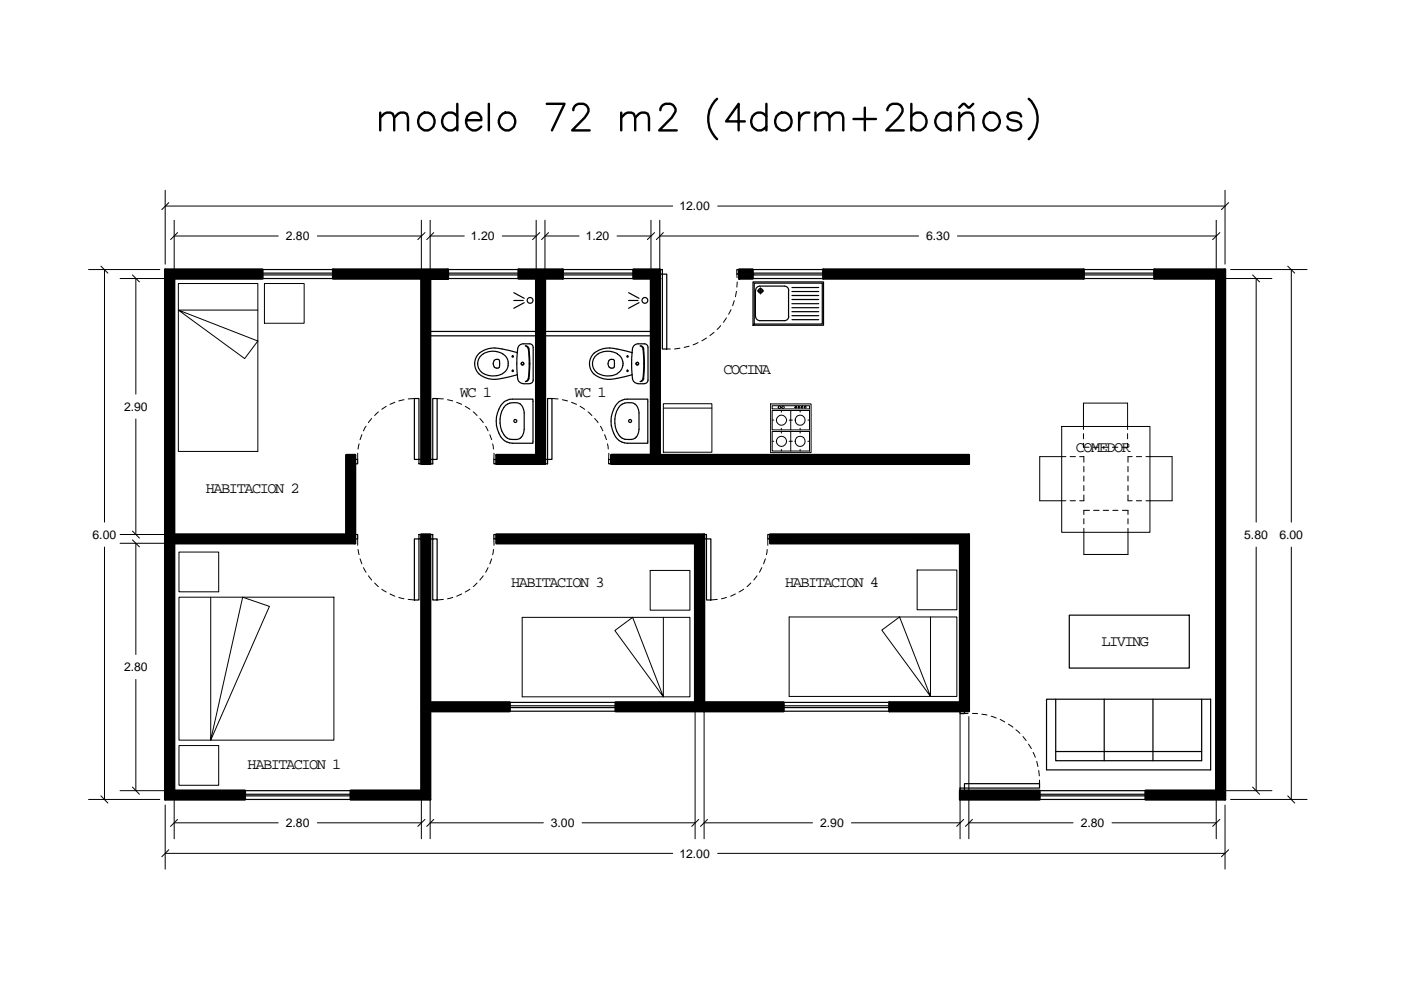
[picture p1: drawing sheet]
<svg xmlns="http://www.w3.org/2000/svg" width="297mm" height="210mm" viewBox="0 0 297 210" stroke-linecap="round" stroke-linejoin="round" font-family="sans-serif">
<!-- layer: 0.05 -->
<g fill="#000" stroke="#000" stroke-width=".21">
<path d="M35 57.2v1.9h20.6zM35 57.2h20.6v1.9z"/>
<path d="M70.6 57.2v1.9h24.4zM70.6 57.2h24.4v1.9z"/>
<path d="M110 57.2v1.9h9.3zM110 57.2h9.3v1.9z"/>
<path d="M134.3 57.2v1.9h5.6zM134.3 57.2h5.6v1.9z"/>
<path d="M156.7 57.2v.9h2.9zM156.7 57.2h2.9v.9z"/>
<path d="M156.7 58.1v1h2.9zM156.7 58.1h2.9v1z"/>
<path d="M174.6 57.2v1.9h55.2zM174.6 57.2h55.2v1.9z"/>
<path d="M244.7 57.2v1.9h15zM244.7 57.2h15v1.9z"/>
<path d="M89.3 59.1v38.3h1.9zM89.3 59.1h1.9v38.3z"/>
<path d="M89.3 97.4v.9h1.9zM89.3 97.4h1.9v.9z"/>
<path d="M105.3 96.5v.9h10.2zM105.3 96.5h10.2v.9z"/>
<path d="M105.3 97.4v.9h10.2zM105.3 97.4h10.2v.9z"/>
<path d="M113.7 59.1v37.4h1.8zM113.7 59.1h1.8v37.4z"/>
<path d="M129.6 96.5v.9h75.8zM129.6 96.5h75.8v.9z"/>
<path d="M129.6 97.4v.9h75.8zM129.6 97.4h75.8v.9z"/>
<path d="M138 59.1v37.4h1.9zM138 59.1h1.9v37.4z"/>
<path d="M35 59.1v54.2h1.9zM35 59.1h1.9v54.2z"/>
<path d="M35 113.3v1.9h40.3zM35 113.3h40.3v1.9z"/>
<path d="M73.4 96.5v16.8h1.9zM73.4 96.5h1.9v16.8z"/>
<path d="M89.3 113.3v1h1.9zM89.3 113.3h1.9v1z"/>
<path d="M105.3 113.3v1h44zM105.3 113.3h44v1z"/>
<path d="M105.3 114.3v.9h44zM105.3 114.3h44v.9z"/>
<path d="M163.3 113.3v1h42.1zM163.3 113.3h42.1v1z"/>
<path d="M163.3 114.3v.9h42.1zM163.3 114.3h42.1v.9z"/>
<path d="M89.3 114.3v34.6h1.9zM89.3 114.3h1.9v34.6z"/>
<path d="M89.3 148.9v1.9h18.7zM89.3 148.9h18.7v1.9z"/>
<path d="M130.5 148.9v1.9h35.6zM130.5 148.9h35.6v1.9z"/>
<path d="M147.4 115.2v33.7h1.9zM147.4 115.2h1.9v33.7z"/>
<path d="M188.6 148.9v1.9h16.8zM188.6 148.9h16.8v1.9z"/>
<path d="M203.6 115.2v33.7h1.8zM203.6 115.2h1.8v33.7z"/>
<path d="M35 115.2v52.4h1.9zM35 115.2h1.9v52.4z"/>
<path d="M35 167.6v1.9h16.9zM35 167.6h16.9v1.9z"/>
<path d="M74.4 167.6v1.9h16.8zM74.4 167.6h16.8v1.9z"/>
<path d="M89.3 150.8v16.8h1.9zM89.3 150.8h1.9v16.8z"/>
<path d="M203.6 167.6v1.9h16.8zM203.6 167.6h16.8v1.9z"/>
<path d="M242.9 167.6v1.9h16.8zM242.9 167.6h16.8v1.9z"/>
<path d="M257.9 59.1v108.5h1.8zM257.9 59.1h1.8v108.5z"/>
</g>
<!-- layer: 0.5 -->
<g fill="none" stroke="#000" stroke-width=".51">
<path d="M80.6 24.9l.8-.8 .6-.2h.8l.5 .2 .3 .8v2.7M80.6 23.9v3.7M83.6 24.9l.8-.8 .5-.2h.8l.5 .2 .3 .8v2.7M88.9 24.7a1.77 1.77 0 0 1 2.2-.7 1.77 1.77 0 0 1 1 2 1.77 1.77 0 0 1-2 1.7 1.77 1.77 0 0 1-1.4-2.2zM97 24.7a1.76 1.76 0 0 0-2.2-.7 1.76 1.76 0 0 0-1.1 2 1.73 1.73 0 0 0 1.3 1.6 1.73 1.73 0 0 0 2-.8M97 22v5.6M98.8 25.5h3.2a1.61 1.61 0 0 0-1.6-1.7 1.61 1.61 0 0 0-1.6 1.7 1.78 1.78 0 0 0 1.1 2 1.78 1.78 0 0 0 2.1-.7M103.6 22v5.6M106.6 24.1a1.9 1.9 0 0 1 2.6 1 1.9 1.9 0 0 1-1.3 2.5 1.93 1.93 0 0 1-2.1-1.2 1.93 1.93 0 0 1 .8-2.3zM115.9 22h3.8l-2.7 5.6M121.6 23.4a1.39 1.39 0 0 1 1-1.4h1.1a1.37 1.37 0 0 1 .8 2.1l-.5 .8-2.7 2.7h3.7M131.7 24.9l.8-.8 .6-.2h.8l.5 .2 .3 .8v2.7"/>
<path d="M131.7 23.9v3.7M134.7 24.9l.8-.8 .5-.2h.8l.5 .2 .3 .8v2.7M140 23.4a1.39 1.39 0 0 1 1.1-1.4h1.1a1.39 1.39 0 0 1 .7 2.1l-.5 .8-2.6 2.7h3.7M152 21a5.8 5.8 0 0 0 0 8.5M157.9 25.7h-4l2.7-3.7v5.6M162.5 24.7a1.77 1.77 0 0 0-2.2-.7 1.77 1.77 0 0 0-1 2 1.73 1.73 0 0 0 1.3 1.6 1.73 1.73 0 0 0 1.9-.8M162.5 22v5.6M164.6 24.7a1.76 1.76 0 0 1 2.2-.7 1.76 1.76 0 0 1 1 2 1.76 1.76 0 0 1-2 1.7 1.76 1.76 0 0 1-1.4-2.2zM169.4 23.9v3.7M171.6 23.9a1.79 1.79 0 0 0-2.2 1.6M172.9 24.9l.8-.8 .6-.2h.8l.5 .2 .3 .8v2.7M172.9 23.9v3.7"/>
<path d="M175.9 24.9l.8-.8 .5-.2h.8l.5 .2 .3 .8v2.7M180.9 25.2h4.8M183.4 22.8v4.8M188.1 23.4a1.51 1.51 0 0 1 1.1-1.4h1.1a1.37 1.37 0 0 1 .8 2.1l-.5 .8-2.7 2.7h3.7M193.2 24.7a1.76 1.76 0 0 1 2.2-.7 1.76 1.76 0 0 1 1 2 1.73 1.73 0 0 1-1.3 1.6 1.73 1.73 0 0 1-1.9-.8M193.2 22v5.6M201.5 24.7a1.82 1.82 0 0 0-2.6-.5 1.82 1.82 0 0 0-.3 2.6 1.68 1.68 0 0 0 2.9 0M201.5 23.9v3.7M203.4 24.9l.8-.8 .5-.2h.8l.6 .2 .2 .8v2.7M203.4 23.9v3.7M206.3 22l-.8 .8h-.2l-.8-.8h-.3l-.8 .8M208.8 24.7a1.82 1.82 0 0 1 2.5-.5 1.82 1.82 0 0 1 .4 2.6 1.82 1.82 0 0 1-2.6 .4 1.82 1.82 0 0 1-.3-2.5z"/>
<path d="M216.5 24.7l-.2-.6-.9-.2h-.8l-.8 .2-.2 .6 .2 .5 1.9 .5 .6 .3 .2 .8-.2 .5-.9 .3h-.8l-.8-.3-.2-.5M218.1 21a5.8 5.8 0 0 1 0 8.5M35 57.2h20.6v1.9h-18.7v54.2h36.5v-16.8h1.9v18.7h-38.4v52.4h15v1.9h-16.9zM91.2 59.1v39.2h-1.9v-39.2h-18.7v-1.9h24.4v1.9h-3.8h3.8M110 57.2h9.3v1.9h-3.8v39.2h-10.2v-1.8h8.4v-37.4h-3.7zM134.3 57.2h5.6v39.3h65.5v1.8h-75.8v-1.8h8.4v-37.4h-3.7zM156.7 57.2h2.9v1.9h-2.9zM174.6 57.2h55.2v1.9h-55.2zM244.7 57.2h15v112.3h-16.8v-1.9h15v-108.5h-13.2zM129.6 96.5h8.4M89.3 113.3h1.9v35.6h16.8v1.9h-16.8v18.7h-16.8v-1.9h14.9zM105.3 113.3h44v35.6h16.8v1.9h-35.6v-1.9h16.9v-33.7h-42.1z"/>
<path d="M163.3 113.3h42.1v37.5h-16.8v-1.9h15v-33.7h-40.3zM203.6 167.6h16.8v1.9h-16.8z"/>
</g>
<!-- layer: 11_VENTANAS -->
<g fill="none" stroke="#000" stroke-width=".25">
<path d="M55.6 57.2h15M55.6 59.1h15M55.6 57.9h15M55.6 58.3h15M95 57.2h15M95 59.1h15M95 57.9h15M95 58.3h15M119.3 57.2h15M119.3 59.1h15M119.3 57.9h15M119.3 58.3h15"/>
<path d="M159.6 57.2h15M159.6 59.1h15M159.6 57.9h15M159.6 58.3h15M229.8 57.2h14.9M229.8 59.1h14.9M229.8 57.9h14.9M229.8 58.3h14.9M108 148.9h22.5M108 150.8h22.5M108 149.6h22.5M108 150h22.5"/>
<path d="M166.1 148.9h22.5M166.1 150.8h22.5M166.1 149.6h22.5M166.1 150h22.5M51.9 167.6h22.5M51.9 169.5h22.5M51.9 168.4h22.5M51.9 168.7h22.5M220.4 167.6h22.5M220.4 169.5h22.5M220.4 168.4h22.5M220.4 168.7h22.5"/>
</g>
<!-- layer: puertas -->
<g fill="none" stroke="#000" stroke-width=".25">
<path d="M139.9 57.2h.5v.9h-.5zM140.4 58.1h1v15.9h-1zM156.2 57.2h.5v.9h-.5zM75.3 97.4h.5v.9h-.5zM87.9 84.5h.9v12.9h-.9zM88.8 97.4h.5v.9h-.5zM91.2 97.4h.6v.9h-.6zM91.8 84.5h.9v12.9h-.9zM104.7 97.4h.6v.9h-.6zM115.5 97.4h.6v.9h-.6zM116.1 84.5h.9v12.9h-.9zM129 97.4h.6v.9h-.6z"/>
<path d="M75.3 113.3h.5v1h-.5zM87.9 114.3h.9v12.9h-.9zM88.8 113.3h.5v1h-.5zM91.2 113.3h.6v1h-.6zM91.8 114.3h.9v12.9h-.9zM104.7 113.3h.6v1h-.6zM149.3 113.3h.5v1h-.5zM149.8 114.3h.9v12.9h-.9zM162.8 113.3h.5v1h-.5zM203.6 150.8h.9v.5h-.9zM203.6 167.1h.9v.5h-.9zM204.5 166.2h15.9v.9h-15.9z"/>
</g>
<!-- layer: proyecciones -->
<g fill="none" stroke="#000" stroke-width=".21">
<path d="M156.2 58.1l.1 .8M156.3 59.8l-.1 1.1M37.8 65.7l16.9 6.6-2.8 3.7zM37.8 60.1h16.9v35.6h-16.9zM37.8 65.7h16.9M56.1 60.1h8.4v8.4h-8.4zM141.4 74h.7M144.2 73.8l-1.2 .2M146.1 73.4l-1.1 .3M148 72.6l-1 .5M149.8 71.7l-1 .6M151.4 70.5l-.9 .7"/>
<path d="M152.8 69l-.8 .9M154 67.4l-.6 .9M155 65.7l-.5 .9M155.7 63.8l-.4 1M156.1 61.8l-.2 1.1M160.5 61.7h1.4M161 61.5h.5v.4h-.5zM161.2 61v1.4M75.8 96.1v1.3M76.1 94.1l-.2 1.1M76.7 92.2l-.4 1M77.6 90.4l-.5 1"/>
<path d="M78.8 88.7l-.7 .9M80.2 87.3l-.8 .8M81.9 86.1l-.9 .7M83.7 85.3l-1 .4M85.7 84.8l-1.1 .2M87.9 84.5l-1.4 .1M92.7 84.5l1.3 .1M94.9 84.8l1.1 .2M96.8 85.3l1.1 .4M98.7 86.1l.9 .7M100.3 87.3l.8 .8M101.7 88.7l.8 .9"/>
<path d="M103 90.4l.5 1M103.9 92.2l.3 1M104.5 94.1l.1 1.1M104.7 96.1v1.3M117 84.5l1.3 .1M119.2 84.8l1.1 .2M121.2 85.3l1 .4M123 86.1l1 .7M124.7 87.3l.8 .8M126.1 88.7l.7 .9M127.3 90.4l.5 1M128.2 92.2l.4 1"/>
<path d="M128.8 94.1l.2 1.1M129.1 96.1l-.1 1.3M163.4 85.6h8.6v10.4h-8.6zM163.7 91.5h7.9v4.1h-7.9zM163.7 87h7.9v4.1h-7.9zM163.7 86h7.9v.7h-7.9zM163.7 89.1h.4M163.7 93.6h.4M165.1 86.1h.4v.4h-.4zM165.7 87v.4M165.7 90.8v.3M165.7 91.5v.3"/>
<path d="M165.7 95.3v.3M165.8 86.1h.4v.4h-.4zM167.3 89.1h.7M167.3 93.6h.7M167.7 87v4.1M167.7 91.5v4.1M168.6 86.2h.3v.3h-.3zM169.3 86.2h.2v.3h-.2zM169.6 87v.4M169.6 90.8v.3M169.6 91.5v.3M169.6 95.3v.3"/>
<path d="M169.9 86.2h.3v.3h-.3zM170.6 86.2h.3v.3h-.3zM171.3 89.1h.3M171.3 93.6h.3M225.1 90.4h18.7v22.5h-18.7zM226 96.8h-5.6v9.4h5.6M226.9 96.8h1.1M228.9 96.8h.9v1.2M229.7 91.1v-5.6h9.4v5.6M229.7 91.9v1.1M229.7 94v.8h1.2M229.8 98.9v1.1"/>
<path d="M231.8 94.8h1.1M233.8 94.8h1.2M235.9 94.8h1.1M239.1 91.9v1.1M239.1 94v.8h-1.2M239.2 98.9v1.1M240 96.8h-.8v1.2M240.9 96.8h1.1M243 96.8h5.5v9.4h-5.5M37.9 117.1h8.5v8.4h-8.5zM75.8 114.3v1.3M75.9 116.5l.2 1.1"/>
<path d="M76.3 118.5l.4 1M104.2 118.5l-.3 1M104.6 116.5l-.1 1.1M104.7 114.3v1.3M162.3 118.5l-.4 1M162.7 116.5l-.2 1.1M162.8 114.3v1.3M226.9 106.2h1.1M229.8 100.9v1.1M229.8 103v1.1M229.8 104.9v1.3h-.9M229.8 110v1.1"/>
<path d="M229.8 112v5.6h9.4v-5.6M231 108.2h-1.2v.9M231.9 108.2h1.1M233.9 108.2h1.1M235.9 108.2h1.1M238 108.2h1.2v.9M239.2 100.9v1.1M239.2 103v1.1M239.2 104.9v1.3h.8M239.2 110v1.1M240.9 106.2h1.1M37.9 126.6h32.9v30.3h-32.9z"/>
<path d="M44.7 126.6v30.3l6.7-30.3 5.7 2-12.4 28.3M77.1 120.4l.5 .9M78.1 122.1l.7 .9M79.4 123.6l.8 .8M81 124.9l.9 .6M82.7 125.9l1 .5M84.6 126.7l1.1 .3M86.5 127.1l1.4 .1M94 127.1l-1.3 .1M96 126.7l-1.1 .3M97.9 125.9l-1.1 .5M99.6 124.9l-.9 .6"/>
<path d="M101.1 123.6l-.8 .8M102.5 122.1l-.8 .9M103.5 120.4l-.5 .9M110.7 130.9h35.6v16.8h-35.6zM130.4 133.7l3.7-2.8 6.5 16.8zM137.9 120.9h8.4v8.5h-8.4zM140.6 130.9v16.8M152.1 127.1l-1.4 .1M154 126.7l-1 .3M155.9 125.9l-1 .5M157.7 124.9l-1 .6M159.2 123.6l-.8 .8"/>
<path d="M160.5 122.1l-.7 .9M161.5 120.4l-.5 .9M167.3 130.8h35.6v16.9h-35.6zM187 133.6l3.7-2.8 6.6 16.9zM194.5 120.9h8.4v8.4h-8.4zM197.3 130.8v16.9M37.9 158.1h8.5v8.4h-8.5zM205.2 151.3h-.7M206.2 151.3h1.1M208.2 151.4l1.1 .2M210.2 151.8l1 .4M212.1 152.5l.9 .6"/>
<path d="M213.8 153.5l.9 .7M215.4 154.7l.9 .8M216.9 156.2l.7 .8M218.1 157.8l.6 .9M219 159.5l.5 1.1M219.8 161.4l.3 1.1M220.2 163.4l.2 1.1M220.4 165.4v.8"/>
<circle cx="165.7" cy="89.1" r="1.07"/>
<circle cx="165.7" cy="93.6" r="1.08"/>
<circle cx="169.7" cy="89.1" r="1.07"/>
<circle cx="169.7" cy="93.6" r="1.08"/>
</g>
<!-- layer: MUEBLES -->
<g fill="none" stroke="#000" stroke-width=".25">
<path d="M159.7 59.8h14.9v9.2h-14.9zM101.6 74.9a3 3 0 0 0 0 4.4M101.6 79.3l1.6 .9 1.7 .2M104.8 77.8l.4 .2M104.9 73.8l1.6 .2 3.2 .8M104.9 73.8l-1.7 .2-1.6 .9M105.2 78.1h.4M105.3 74.5a3.2 3.2 0 0 0-4 2.6 3.1 3.1 0 0 0 4 2.5M105.3 74.6l1.3 .4M105.6 76.2a.94 .94 0 0 0-1 .5 .94 .94 0 0 0 .2 1.1M105.6 76.2l.3 .3v.6v.7l-.3 .2M106.6 75a2.18 2.18 0 0 1 1.1 1.7"/>
<path d="M106.6 79.2l-1.3 .5M107.7 76.7a2.39 2.39 0 0 1-1.1 2.5M108.9 63.7h2M108.9 62.1l2.2 1.1M109.7 74.8v4.6M109.7 79.4a1.52 1.52 0 0 0 1.2 1.9M109.7 79.5l-3.2 .7M111.1 64.2l-2.2 1.2M111.4 73.3l.2 .1a1.51 1.51 0 0 1 .5 1.6v4.2a1.63 1.63 0 0 1-.5 1.6l-.2 .1M111.4 73.3a.74 .74 0 0 1 .8 .7l.1 3.1-.1 2.6a.95 .95 0 0 1-.8 1.2M112.3 72.9h-1.4a1.52 1.52 0 0 0-1.2 1.9M112.3 76.9v.4"/>
<path d="M112.3 72.9a.74 .74 0 0 1 .7 .7M113 73.7v6.9M129.1 77.8l.5 .2M129.6 78.1h.3M129.6 76.2h.3M129.6 76.2a.97 .97 0 0 0-.5 1.6M129.7 74.5a3.2 3.2 0 0 0-4.1 2.6 3.1 3.1 0 0 0 4.1 2.5M129.7 74.6l1.2 .4M130 76.2l.2 .3 .1 .6-.1 .7-.2 .2M130.9 75a2.18 2.18 0 0 1 1.1 1.7M130.9 79.2l-1.2 .5M132 77.5a2.18 2.18 0 0 1-1.1 1.7"/>
<path d="M132.1 76.7v.8M133.3 63.7h2M133.3 62.1l2.2 1.1M134 74.8v4.2a2.2 2.2 0 0 0 .9 2.3h.4M134 74.8l-2.1-.6a6.1 6.1 0 0 0-6.3 1 3.1 3.1 0 0 0 1.9 5l1.8 .2M134 79.5l-3.2 .7M135.5 64.2l-2.2 1.2M135.7 73.3l.2 .1a1.04 1.04 0 0 1 .5 1.1l.1 2.6-.1 2.6a.98 .98 0 0 1-.7 1.2M135.8 73.3a.74 .74 0 0 1 .7 .7M136.5 74l.1 3.1-.1 3.1M136.6 76.9v.4M137.4 73.7v6.9"/>
<path d="M137.4 73.6a.74 .74 0 0 0-.8-.7h-1.3a1.52 1.52 0 0 0-1.3 1.9M159.9 60h14.4v8.7h-14.4zM160.2 67.1a.91 .91 0 0 0 .9 .9M161.1 68h5.2M161.1 60.7h5.2M161.1 60.7a.91 .91 0 0 0-.9 .9v5.5M166.3 60.7a.91 .91 0 0 1 .9 .9M167.2 61.6v5.5M167.2 67.1a.91 .91 0 0 1-.9 .9M167.9 63.5h5.7M167.9 62.7h5.7M167.9 61.8h5.7"/>
<path d="M167.9 61h5.7M167.9 64.4h5.7M167.9 65.2h5.7M167.9 66.1h5.7M167.9 66.9h5.7M167.9 67.8h5.7M106.5 80.2l-1.6 .2M110.9 81.4h1.4M113 80.6a.74 .74 0 0 1-.7 .7M130.8 80.2l-1.5 .2M135.3 81.4h1.3M136.5 80.2a.74 .74 0 0 1-.7 .7"/>
<path d="M137.4 80.6a.74 .74 0 0 1-.8 .7M226.7 130.4h25.5v11.2h-25.5zM221.9 148.3h34.8v14.9h-34.8zM223.8 148.3v13h31v-13M223.8 159.3h31M234.1 148.3v13M244.4 148.3v13"/>
<circle cx="108.7" cy="78.6" r=".15"/>
<circle cx="108.7" cy="75.6" r=".15"/>
<circle cx="110.8" cy="77.1" r=".28"/>
<circle cx="112.4" cy="63.7" r=".61"/>
<circle cx="133" cy="75.6" r=".15"/>
<circle cx="133" cy="78.6" r=".15"/>
<circle cx="135.1" cy="77.1" r=".28"/>
<circle cx="136.7" cy="63.7" r=".61"/>
<circle cx="161.2" cy="61.7" r=".49"/>
</g>
<!-- layer: A_DOM_ARTEF_SANIT -->
<g fill="none" stroke="#000" stroke-width=".25">
<path d="M106.5 85.6a3 3 0 0 1 2.1-1h4.4v9.4h-4.4a3.3 3.3 0 0 1-3.1-3 5.8 5.8 0 0 1 1-5.4zM107.2 86a2.48 2.48 0 0 1 3.6 .2l.3 1.3v3.5a2.01 2.01 0 0 1-2.5 2.2 2.73 2.73 0 0 1-2.5-2.6 5.3 5.3 0 0 1 1.1-4.6zM130.9 85.6a3 3 0 0 1 2.1-1h4.3v9.4h-4.3a3.3 3.3 0 0 1-3.2-3 5.8 5.8 0 0 1 1.1-5.4zM131.5 86a2.48 2.48 0 0 1 3.6 .2l.4 1.3v3.5a2.01 2.01 0 0 1-2.5 2.2 2.73 2.73 0 0 1-2.5-2.6 5.3 5.3 0 0 1 1-4.6z"/>
<circle cx="109.3" cy="89.3" r=".32"/>
<circle cx="133.6" cy="89.3" r=".32"/>
</g>
<!-- layer: MOBILIARIO -->
<path d="M91.2 71.2h22.5M91.2 70.3h22.5M115.5 71.2h22.5M115.5 70.3h22.5" fill="none" stroke="#000" stroke-width=".25"/>
<!-- layer: 0.1 -->
<path d="M140.6 85.6h10.3v10.3h-10.3zM140.6 86.5h10.3" fill="none" stroke="#000" stroke-width=".21"/>
<!-- layer: COTAS -->
<g fill="none" stroke="#000" stroke-width=".21">
<path d="M18.8 57.2h15.1M22.2 57.2v53.5M25.5 59.1h10.2M28.8 59.1v24.5M35 40.3v15.7M35 43.7h107.6M36.9 46.7v11.2M36.9 50h22.1M67.3 50h22M89.3 46.7v11.2M91.2 50h7.2M91.2 46.7v11.2"/>
<path d="M106.5 50h7.2M113.7 46.7v11.2M115.5 50h7.3M115.5 46.7v11.2M130.8 50h7.2M138 46.7v11.2M139.9 50h54.8M139.9 46.7v10.2M152.2 43.7h107.5M203 50h54.9M257.9 46.7v11.2M259.1 59.1h10.6"/>
<path d="M259.7 40.3v15.7M260.9 57.2h16.2M266.3 59.1v51.6M273.8 57.2v53.5M28.8 88.8v24.5M22.2 116v53.5M25.5 113.3h10.2M25.5 115.2h10.2M28.8 115.2v23.6M266.3 116v51.6M273.8 116v53.5M28.8 144.1v23.5"/>
<path d="M91.2 150.1v27.7M147.4 150.1v27.7M149.3 150.1v27.7M203.6 150.1v27.7M205.4 151.9v25.9M18.8 169.5h15.1M25.5 167.6h10.2M35 170.7v13.6M36.9 168.8v9M36.9 174.5h22.1M67.3 174.5h22M89.3 168.8v9"/>
<path d="M91.2 174.5h24M123.4 174.5h24M149.3 174.5h23M180.5 174.5h23.1M205.4 174.5h22.1M235.8 174.5h22.1M257.9 168.8v9M259.1 167.6h10.6M259.7 170.7v13.6M260.9 169.5h16.2M35 180.9h107.6M152.2 180.9h107.5"/>
</g>
<!-- layer: 0 -->
<g fill="none" stroke="#000" stroke-width=".21">
<path d="M21.4 56.4l1.5 1.5M28.1 58.3l1.5 1.5M35.8 43l-1.5 1.5M37.6 49.3l-1.4 1.5M90.1 49.3l-1.5 1.5M92 49.3l-1.5 1.5M114.4 49.3l-1.5 1.5M116.3 49.3l-1.5 1.5M138.8 49.3l-1.5 1.5M140.6 49.3l-1.4 1.5M258.6 49.3l-1.5 1.5M260.5 43l-1.5 1.5"/>
<path d="M265.6 58.3l1.5 1.5M273 56.4l1.5 1.5M28.1 112.6l1.5 1.5M28.1 114.5l1.5 1.5M21.4 168.7l1.5 1.6M28.1 166.9l1.5 1.5M37.6 173.7l-1.4 1.5M90.1 173.7l-1.5 1.5M92 173.7l-1.5 1.5M148.1 173.7l-1.4 1.5M150 173.7l-1.5 1.5M204.3 173.7l-1.5 1.5"/>
<path d="M206.2 173.7l-1.5 1.5M258.6 173.7l-1.5 1.5M265.6 166.9l1.5 1.5M273 168.7l1.5 1.6M35.8 180.2l-1.5 1.5M260.5 180.2l-1.5 1.5"/>
</g>
<g font-size="3.3">
<text x="153.4" y="79.3">COCINA</text>
<text x="97.5" y="84.1">WC 1</text>
<text x="121.8" y="84.1">WC 1</text>
<text x="228.1" y="95.9">COMEDOR</text>
<text x="43.7" y="104.6">HABITACION 2</text>
<text x="108.3" y="124.5">HABITACION 3</text>
<text x="166.5" y="124.5">HABITACION 4</text>
<text x="233.5" y="136.9">LIVING</text>
<text x="52.5" y="163">HABITACION 1</text>
</g>
<g font-size="2.6">
<text x="144" y="44.6">12.00</text>
<text x="60.6" y="51">2.80</text>
<text x="99.8" y="51">1.20</text>
<text x="124.2" y="51">1.20</text>
<text x="196.4" y="51">6.30</text>
<text x="26.3" y="87.1">2.90</text>
<text x="19.6" y="114.3">6.00</text>
<text x="263.8" y="114.3">5.80</text>
<text x="271.2" y="114.3">6.00</text>
<text x="26.3" y="142.3">2.80</text>
<text x="60.6" y="175.4">2.80</text>
<text x="116.8" y="175.4">3.00</text>
<text x="173.9" y="175.4">2.90</text>
<text x="229.1" y="175.4">2.80</text>
<text x="144" y="181.8">12.00</text>
</g>
</svg>
